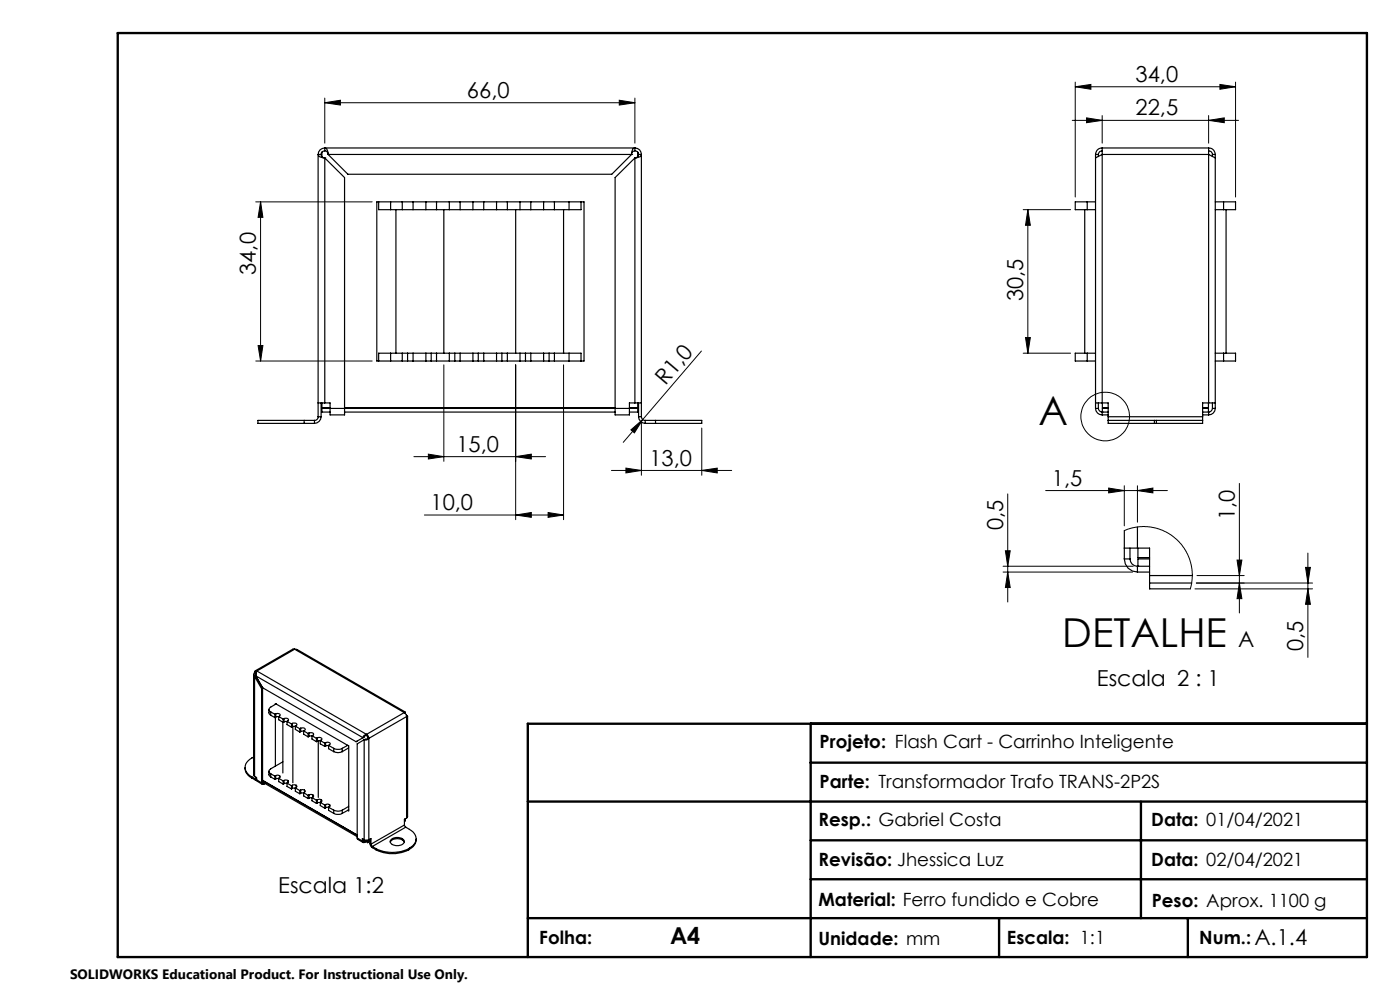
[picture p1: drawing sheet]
<svg xmlns="http://www.w3.org/2000/svg" width="297mm" height="210mm" viewBox="0 0 297 210" stroke-linecap="round" stroke-linejoin="round" font-family="sans-serif">
<g fill="none" stroke="#000" stroke-width=".21">
<path d="M228.1 18.4l3.3-.5v1zM228.1 17.4v24.4M228.1 18.4h34M258.8 17.9l3.3 .5-3.3 .5zM262.1 17.4v24.4M68.9 21.8l3.3-.5v1zM68.9 20.8v9.6M68.9 21.8h65.8M131.4 21.3l3.3 .5-3.3 .5zM134.7 20.8v9.6M227.5 25.5h35.2M230.5 25l3.3 .5-3.3 .5z"/>
<path d="M233.8 24.5v5.9M256.4 25.5l3.3-.5v1zM256.4 24.5v5.9M54.3 42.8h24.7M55.3 42.8l.5 3.3h-1zM55.3 42.8v33.8M217.1 44.5h10M218.1 44.5l.5 3.3h-1zM218.1 44.5v30.4M54.3 76.6h24.7M54.8 73.3h1l-.5 3.3zM94.2 77.4v20.5"/>
<path d="M109.4 77.4v32.8M119.6 77.4v32.8M148.8 74.5l-12.5 14.5M217.1 74.9h10M217.6 71.6h1l-.5 3.3zM87.8 96.9h27.9M90.9 96.3l3.3 .6-3.3 .5zM109.4 96.9l3.3-.6v1.1zM129.7 99.8h25.5M132.8 99.3l3.3 .5-3.3 .5zM133.8 91.2l2.5-2.2-1.7 2.8zM136.1 89.4v11.4"/>
<path d="M136.3 89l-4.1 4.8M148.9 99.8l3.3-.5v1zM148.9 90.8v10M90 109.2h29.6M109.4 109.2l3.3-.5v1zM116.3 108.7l3.3 .5-3.3 .5zM213.3 116.8h1l-.5 3.3zM213.8 104.8v22.9M221.8 104.1h25.8M235.2 103.5l3.3 .6-3.3 .5zM238.5 112.6l1.2-.5 1.5-.3h2.9l2.7 .8 1.6 .8 1.2 1 1.1 1.2 .8 1.1 1.1 2.6 .3 1.4v1.7l-.4 2.5M238.5 103v8.5"/>
<path d="M241.3 104.1l3.3-.6v1.1zM241.3 103v7.8M262.4 118.8h1.1l-.6 3.3zM262.9 102.5v27.5M277.5 117.3v22.1M212.8 121.3h27.5M212.8 120.1h27.6M213.8 121.3l.5 3.3h-1zM253.5 124.9h24.9M253.8 123.7h24.6M253.9 122.1h10M262.9 123.7l.6 3.3h-1.1z"/>
<path d="M277 120.4h1l-.5 3.3zM277.5 124.9l.5 3.3h-1z"/>
<circle cx="234.5" cy="88.4" r="5.2"/>
</g>
<path d="M25 7h265v196h-265zM172 153.5v49.5M290 153.5h-178v49.5M112 170h178M172 178.3h118M172 161.8h118M242 170v24.8M112 194.8h178M172 186.5h118M211.9 194.8v8.2M252 194.8v8.2" fill="none" stroke="#000" stroke-width=".5"/>
<g fill="#000">
<path d="M133.8 91.2l2.5-2.2-1.7 2.8z"/>
<path d="M68.9 21.8l3.3-.5v1zM131.4 21.3l3.3 .5-3.3 .5zM132.8 99.3l3.3 .5-3.3 .5zM148.9 99.8l3.3-.5v1zM90.9 96.3l3.3 .6-3.3 .5zM109.4 96.9l3.3-.6v1.1zM109.4 109.2l3.3-.5v1zM116.3 108.7l3.3 .5-3.3 .5zM230.5 25l3.3 .5-3.3 .5zM256.4 25.5l3.3-.5v1zM228.1 18.4l3.3-.5v1zM258.8 17.9l3.3 .5-3.3 .5z"/>
<path d="M55.3 42.8l.5 3.3h-1zM54.8 73.3h1l-.5 3.3zM218.1 44.5l.5 3.3h-1zM217.6 71.6h1l-.5 3.3z"/>
<path d="M241.3 104.1l3.3-.6v1.1zM235.2 103.5l3.3 .6-3.3 .5z"/>
<path d="M262.9 123.7l.6 3.3h-1.1zM262.4 118.8h1.1l-.6 3.3zM213.8 121.3l.5 3.3h-1zM213.3 116.8h1l-.5 3.3z"/>
<path d="M277.5 124.9l.5 3.3h-1zM277 120.4h1l-.5 3.3z"/>
</g>
<g fill="none" stroke="#000" stroke-width=".25">
<path d="M67.5 32.8l.3 .5 1.1 .2M67.5 32.8h.6M67.5 32.8v55.6M68.1 32.8l.2 .5 .6 .2M68.3 32.3v.9M68.9 33.5h.1M68.9 32l.5 .2 .2 .6M68.9 31.4l.5 .3 .2 1.1M68.9 33.5l4.2 4.2v50.3h-3.1v-1.4M68.9 31.4a1.39 1.39 0 0 0-1.4 1.4M68.9 32a.73 .73 0 0 0-.8 .8M68.9 31.4v.6"/>
<path d="M68.9 33.5v52M68.9 31.4h65.8M69.6 32.8h.1M69.6 32.8h64.4M69.6 32.8l4.2 4.2h56l4.2-4.2M134 32.8h.1M134.7 33.5h.1M134.7 31.4l-.5 .3-.2 1.1M134.7 32l-.5 .2-.2 .6M134.7 33.5l-4.2 4.2v50.3h3v-1.4M134.7 32a.73 .73 0 0 1 .8 .8M134.7 31.4a1.33 1.33 0 0 1 1.4 1.4"/>
<path d="M134.7 31.4v.6M134.7 33.5v52M135.3 32.3v.9M135.5 32.8l-.2 .5-.6 .2M135.5 32.8h.6M136.1 32.8l-.4 .5-1 .2M136.1 32.8v55.6M232.4 32.8h.6M232.4 32.8v.6M233 32.8v.4M233.8 32.8l-1.4 .7v53.1M233.8 31.4v1.4"/>
<path d="M233.8 31.4h-.3a1.37 1.37 0 0 0-1.1 1.4M233.8 32l-.5 .2-.3 .6M233.8 32.8h22.6M233.8 31.4h22.6M233.8 32.8l.1 53.7h1.2M256.4 32.8l1.4 .7v53.1M256.4 31.4v1.4M256.4 31.4h.4a1.37 1.37 0 0 1 1 1.4M256.4 32l.5 .2 .3 .6M256.4 32.8v53.7h-1.3M257.2 32.8h.6M257.2 32.8v.4"/>
<path d="M257.8 32.8v.6M80.3 42.8h2.6M80.3 42.8v1.7h2.6M80.3 42.8h-.4v33.8h.4M82.9 42.8h2.4M82.9 44.5h2.4M82.9 42.8v1.7M84 44.5v30.4M85.3 42.8h2.3M85.3 44.5h2.3M85.3 42.8v1.7M87.6 42.8h2.7"/>
<path d="M87.6 44.5h2.7M87.6 42.8v1.7M90.3 42.8h2.3M90.3 44.5h2.3M90.3 42.8v1.7M92.6 42.8h2.7M92.6 44.5h2.7M92.6 42.8v1.7M94.2 44.5v30.4M95.3 42.8h2.3M95.3 44.5h2.3M95.3 42.8v1.7"/>
<path d="M97.6 42.8h2.7M97.6 44.5h2.7M97.6 42.8v1.7M100.3 42.8h2.3M100.3 44.5h2.3M100.3 42.8v1.7M102.6 42.8h2.7M102.6 44.5h2.7M102.6 42.8v1.7M105.3 42.8h2.3M105.3 44.5h2.3M105.3 42.8v1.7"/>
<path d="M107.6 42.8h2.7M107.6 44.5h2.7M107.6 42.8v1.7M109.4 44.5v30.4M110.3 42.8h2.3M110.3 44.5h2.3M110.3 42.8v1.7M112.6 42.8h2.7M112.6 44.5h2.7M112.6 42.8v1.7M115.3 42.8h2.3M115.3 44.5h2.3"/>
<path d="M115.3 42.8v1.7M117.6 42.8v1.7M117.6 42.8h3.1M117.6 44.5h3.1M119.6 44.5v30.4M120.7 42.8h2.6M120.7 42.8v1.7M123.3 42.8v1.7h-2.6M123.3 42.8h.6v33.8h-.6M230.1 44.5v30.4M230.6 42.8h-2.5v1.7h2.5M230.6 42.8h1.8"/>
<path d="M230.6 44.5h1.8M230.6 42.8v1.7M257.8 42.8h1.8M257.8 44.5h1.8M259.6 42.8h2.5v1.7h-2.5M259.6 42.8v1.7M260.1 44.5v30.4M80.3 76.6h2.6M82.9 74.9h-2.6v1.7M82.9 76.6h2.4M82.9 74.9h2.4M82.9 74.9v1.7"/>
<path d="M85.3 76.6h1.2M85.3 74.9h1.2M85.3 74.9v1.7M86.5 76.6h1.1M86.5 74.9h1.1M86.5 74.9v1.7M87.6 76.6h2.7M87.6 74.9h2.7M87.6 74.9v1.7M90.3 76.6h1.2M90.3 74.9h1.2M90.3 74.9v1.7"/>
<path d="M91.5 76.6h1.1M91.5 74.9h1.1M91.5 74.9v1.7M92.6 76.6h2.7M92.6 74.9h2.7M92.6 74.9v1.7M95.3 76.6h1.2M95.3 74.9h1.2M95.3 74.9v1.7M96.5 76.6h1.1M96.5 74.9h1.1M96.5 74.9v1.7"/>
<path d="M97.6 76.6h2.7M97.6 74.9h2.7M97.6 74.9v1.7M100.3 76.6h1.2M100.3 74.9h1.2M100.3 74.9v1.7M101.5 76.6h1.1M101.5 74.9h1.1M101.5 74.9v1.7M102.6 74.9v1.7M102.6 76.6h2.7M102.6 74.9h2.7"/>
<path d="M105.3 76.6h1.2M105.3 74.9h1.2M105.3 74.9v1.7M106.5 76.6h1.1M106.5 74.9h1.1M106.5 74.9v1.7M107.6 76.6h2.7M107.6 74.9h2.7M107.6 74.9v1.7M110.3 76.6h1.2M110.3 74.9h1.2M110.3 74.9v1.7"/>
<path d="M111.5 76.6h1.1M111.5 74.9h1.1M111.5 74.9v1.7M112.6 76.6h2.7M112.6 74.9h2.7M112.6 74.9v1.7M115.3 76.6h1.2M115.3 74.9h1.2M115.3 74.9v1.7M116.5 76.6h1.1M116.5 74.9h1.1M116.5 74.9v1.7"/>
<path d="M117.6 74.9v1.7M117.6 76.6h3.1M117.6 74.9h3.1M120.7 76.6h2.6M120.7 74.9h2.6v1.7M120.7 74.9v1.7M230.6 74.9h-2.5v1.7h2.5M230.6 76.6h1.8M230.6 74.9h1.8M230.6 74.9v1.7M257.8 76.6h1.8M257.8 74.9h1.8"/>
<path d="M259.6 74.9h2.5v1.7h-2.5M259.6 74.9v1.7M64.5 89.2h-9.8v.6h9.8M64.5 89.8h2.2M64.5 89.2v.6M64.5 89.2h2.2M66.7 89.2v.6M67.5 85.5h1.4M67.5 88.4a.73 .73 0 0 1-.8 .8M67.5 88.4h.6M68.1 88.4a1.45 1.45 0 0 1-1.4 1.4M68.1 85.5v2.9"/>
<path d="M68.3 85.5v1h1.7M68.9 85.5h1.1v1.1M70 86.6h-1.7v.8h1.7M70 86.6h63.5M73.1 86.5h57.4M73.1 87.4h57.4M133.6 86.6h1.7v.8h-1.8M134.7 85.5h1.4M134.7 85.5h-1.2v1.1M135.3 85.5v1h-1.8M135.5 88.4a1.45 1.45 0 0 0 1.4 1.4M135.5 88.4h.6"/>
<path d="M135.5 85.5v2.9M136.1 88.4a.78 .78 0 0 0 .8 .8M136.9 89.8h2.2M136.9 89.2h2.2M136.9 89.2v.6M139.1 89.2h9.8v.6h-9.8M139.1 89.2v.6M232.4 85.5h2.7v2.9M232.4 86.6a1.39 1.39 0 0 0 1.4 1.4M232.4 86.6h.6M233 86.6a.85 .85 0 0 0 .8 .8M233 85.5v1.1"/>
<path d="M233.8 88h1.3M233.8 87.4h1.3M233.9 87.4h.1M235.1 89.2h9.8M235.1 89.2v.6h9.8M235.1 88.4v.8M235.1 86.6h-1.2l-.1 1.4M235.1 88.4h20M244.9 89.8h.4M244.9 89.2h.4M244.9 89.2v.6M245.3 89.2h9.8"/>
<path d="M245.3 89.2v.6M255.1 89.2v.6h-9.8M255.1 88.4v.8M255.1 86.6h1.3v1.4M255.1 88h1.3M255.1 87.4h1.3M256.4 87.4h.1M257.2 86.6a.85 .85 0 0 1-.8 .8M257.2 86.6h.6M257.2 85.5v1.1M257.8 85.5h-2.7v2.9M257.8 86.6a1.39 1.39 0 0 1-1.4 1.4"/>
<path d="M238.5 116.3h2.8M238.5 118.6a2.77 2.77 0 0 0 2.8 2.7M238.5 112.6v6M238.5 118.6h1.2M239.7 118.6a1.57 1.57 0 0 0 1.6 1.5M239.7 116.3v2.3M241.3 116.3h2.6v5.8M241.3 111.8v4.5M241.4 116.3v2h2.5M243.9 118.6h-2.5v1.5M62.5 137.7l.5 .1 22.9 13.2M62.5 137.7h-.3l-8 4.6"/>
<path d="M62.5 137.7l23.3 13.5M62.5 137.7l-8 4.6M241.3 120.1v1.2M241.3 121.3h2.6M241.3 120.1h2.6M241.4 120.1h.1M243.9 123.7h8.9M243.9 123.7v1.2h8.6M243.9 122.1v1.6M243.9 122.1h9M53.8 143.1v21.3l.2 .3M54 142.6l-.2 .5 .2 .4"/>
<path d="M54 143.5v21.2M54 143.5l1.5 2.6M54 142.6l.2 .2M54.2 142.8v.6M54.2 143.4l-.2 .1M54.2 143.4l1.5 2.5M54.3 143.4l22.7 13.1M54.3 143.4l1.4 2.5 19.8 11.4M54.3 142.6v.3M54.3 143.4v.1M54.3 142.7l-.1 .1M54.4 142.5l-.2 .3"/>
<path d="M54.5 142.3l-.2 1.1M54.5 142.3h-.3l-.2 .3M54.5 142.3l23.3 13.5M55.5 146.1v19.9M55.7 145.9l-.2 .2M55.7 145.9v20M57 150.5l.1 .8 .3 .4M57.4 151l.9 .5M57.4 151v.7M57.4 151.7l.9 .5M58.3 151.5v.7M58.4 152.1v10.4"/>
<path d="M58.5 151.4h.8l.1 .4-.3 .2M58.5 151.4l-.2 .1M58.5 151.4v.7M58.5 152.1l-.2 .1M58.6 149.3l-1.2 .7a.53 .53 0 0 0-.4 .5 .53 .53 0 0 0 .4 .5M58.6 149.3l15.2 8.8M58.6 149.3h-.2v.1M59.1 152l-.6 .1M59.1 152l1 .5M59.1 152v.7l1 .5M60 153.2v10.8M60.1 152.5v.7"/>
<path d="M60.3 152.5h.8l.1 .3-.3 .2M60.3 152.5h-.2M60.3 152.5v.6M60.3 153.1l-.2 .1M60.9 153.1h-.6M60.9 153l.9 .6M60.9 153v.7l.9 .6M61.8 153.6v.7M62 153.4h.8l.2 .3-.3 .3M62 153.4l-.2 .2M62 153.4v.8M62 154.2l-.2 .1"/>
<path d="M62.1 154.1v11.9M62.7 154.1l-.7 .1M62.7 154l.9 .6M62.7 154v.7l.9 .6M63.6 154.6v.7M63.8 154.5h.8l.2 .2-.4 .3M63.8 154.5l-.2 .1M63.8 154.5v.7M63.8 155.2l-.2 .1M64.4 155.1l-.6 .1M64.4 155l1 .6M64.4 155v.7l1 .6"/>
<path d="M65.4 155.6v.7M65.5 155.5l.7-.1 .3 .2v.3l-.3 .2M65.5 155.5l-.1 .1M65.5 155.5v.7M65.5 156.2l-.1 .1M66.2 156.1l-.7 .1M66.2 156.1l.9 .5M66.2 156.1v.7l.9 .5M67.1 156.6v.7M67.3 156.5l.4-.1 .6 .2v.3l-.4 .2M67.3 156.5l-.2 .1M67.3 156.5v.7"/>
<path d="M67.3 157.2l-.2 .1M67.5 157.2v11.9M67.9 157.2h-.6M67.9 157.1l1 .5M67.9 157.1v.7l1 .5M68.9 157.6v.7M69.1 157.5l.4-.1 .5 .2v.3l-.3 .2M69.1 157.5l-.2 .1M69.1 157.5v.7M69.1 158.2l-.2 .1M69.7 158.2h-.6M69.7 158.1l1.1 .6"/>
<path d="M69.7 158.1v.7l1.1 .6M70.8 158.7a2.02 2.02 0 0 0 1.8 0M70.8 159.4a2.02 2.02 0 0 0 1.8 0M70.8 158.7v.7M72.6 158.7v.7M73.8 158.1l.2 .1v13.8l-.2-.1M73.8 158.1l-1.2 .6M74 158.6l-1.4 .8M75.7 157.2l-.2 .1M77 156.5l-1.5 .8M77.2 156.3l-.2 .2M77.2 156.3l-.2 .1"/>
<path d="M77.3 156.9v21.2M77.3 156.9l-1.5 .9v20M77.8 155.8l-.5 .2-.3 .5M77.8 156l.2 .5M77.8 155.8l.3 .3 .1 .5M77.8 156l-.6 .3M77.8 155.8v.2M78 156.3v.3M78 156.5l-.3 .3-.4 .1M78 156.5l.2 .1M78.2 156.6l-.4 .3h-.5M78.2 156.6v21.5"/>
<path d="M85.8 151.2l.3 .3 .2 .5M85.8 151.2l.1-.2 .1 .3M85.8 151.2l-8 4.6M86.3 151.7l.2 .2-.2 .1M86.3 152l-8.1 4.6M86.3 152v21.5M86.3 151.7l-.1 .1M86.5 151.9v21.3l-.2 .3M52 162.8v.2a2.38 2.38 0 0 0 1.4 2M53.4 164.8l.8 .4M53.4 165l.8 .5M53.4 164.8v.2"/>
<path d="M53.8 160.6a2.27 2.27 0 0 0-1.4 3.3l1 .9M54 164.7l.4 .3v.4M54.2 165.2h.2M54.2 165.5l.2 .1M54.2 165.2v.3M54.3 164.9l.1 .2-.2 .1M54.4 165.4l.2 .3 1 .7M54.4 165.4l1.1 .6M55.5 166l.1 .4 .4-.1M55.7 165.9l.3 .2M55.7 165.5l20.1 11.7M55.7 165.9l-.2 .1"/>
<path d="M55.7 165.9l20.1 11.6M56 166.1v.2M56 166.1h.1M56.2 166.2l-.2 .1M57 163.6l.1 .9 .3 .3M57.4 164.1l.9 .5M57.4 164.1v.7M57.4 164.8l.9 .5M58.3 164.6v.7M58.5 164.5h.8M58.5 164.5l-.2 .1M58.5 164.5v.7"/>
<path d="M58.5 165.2l-.2 .1M59.1 165.2h-.6M59.1 165.1l1 .6M59.1 165.1v.7l1 .5M59.3 164.5l.1 .3-.1 .2M59.3 165l-.2 .1M59.3 164.5v.5M60 161.6l-2.6 1.5a.55 .55 0 0 0-.4 .5 .55 .55 0 0 0 .4 .5M60.1 165.7v.6M60.3 165.6h.8M60.3 165.6v.6M60.3 165.6l-.2 .1"/>
<path d="M60.3 166.2l-.2 .1M60.9 166.2h-.6M60.9 166.1v.7l.9 .5M60.9 166.1l.9 .6M61.1 165.6l.1 .2-.1 .2M61.1 166l-.2 .1M61.1 165.6v.4M61.8 166.7v.6M62 166.6h.8M62 166.6v.6M62 166.6l-.2 .1M62 167.2l-.2 .1"/>
<path d="M62.7 167.2h-.7M62.7 167.1v.7l.9 .6M62.7 167.1l.9 .6M62.8 166.6l.2 .2-.2 .2M62.8 167l-.1 .1M62.8 166.6v.4M63.6 167.7v.7M63.8 167.6h.8M63.8 167.6v.7M63.8 167.6l-.2 .1M63.8 168.3l-.2 .1M64.4 168.2l-.6 .1"/>
<path d="M64.4 168.2v.6l1 .6M64.4 168.2l1 .5M64.6 167.6l.2 .2-.2 .3M64.6 168.1l-.2 .1M64.6 167.6v.5M65.4 168.7v.7M65.5 168.6h.9M65.5 168.6v.7M65.5 168.6l-.1 .1M65.5 169.3l-.1 .1M66.2 169.2l-.7 .1M66.2 169.2v.7l.9 .5"/>
<path d="M66.2 169.2l.9 .5M66.4 168.6l.1 .2-.1 .3M66.4 169.1l-.2 .1M66.4 168.6v.5M67.1 169.7v.7M67.3 169.6h.8M67.3 169.6v.7M67.3 169.6l-.2 .1M67.3 170.3l-.2 .1M67.9 170.2l-.6 .1M67.9 170.2v.7l1 .5M67.9 170.2l1 .6"/>
<path d="M68.1 169.6l.2 .3-.2 .2M68.1 169.6v.5M68.1 170.1l-.2 .1M68.9 170.8v.6M69.1 170.7h.8M69.1 170.7v.6M69.1 170.7l-.2 .1M69.1 171.3l-.2 .1M69.7 171.3h-.6M69.7 171.2v.7l1.1 .6M69.7 171.2l1.1 .7M69.9 170.7l.2 .2-.2 .2"/>
<path d="M69.9 171.1l-.2 .1M69.9 170.7v.4M70.8 171.9a2.02 2.02 0 0 0 1.8 0M70.8 172.5a2.02 2.02 0 0 0 1.8 0M70.8 171.9v.6M72.6 171.9v.6M73.8 171.9l-1.2 .6M74 171.1l-1.4 .8M74 171.8l-.2 .1M75.8 177.8v.2l1.2 .7M75.8 177.8l1.1 .6M76.9 178.4l.1 .3h.4"/>
<path d="M77.1 178.3l.1 .1h.2M77.1 178.3l-.2 .1M77.1 178v.3M77.1 178.2l.9 .5M77.1 178.3l.3 .1M77.3 178.1h.9M77.3 178.1l-.4-.2v.5M77.4 178.4v.3M77.4 178.4h.1M77.6 178.5l-.2 .2M77.7 178.3l.3 .1M77.8 178.3l.2 .1"/>
<path d="M78 178.3v.4M78.2 178.1l.5-.2v1.2M78.5 179l.1 .4 .4 .4M78.5 178.1l-.5 .3M78.5 179l.2 .1M78.5 178v1M78.5 178.5l-.5 .2M78.7 179.1l.3 .5M79 179.6l.8 .4M79 179.6v.2M79 179.8l.8 .5M83 178a1.94 1.94 0 0 1 2.8 .4 1.31 1.31 0 0 1-1.8 1 1.09 1.09 0 0 1-1.2-1z"/>
<path d="M85.3 178.1l.5 .5M85.3 178.1a1.92 1.92 0 0 0-2.5 .5M85.3 177.9v.2M85.8 175l.3 .5M85.8 175l-7.1 4.1M85.9 173.8h.1M85.9 173.7v.5l-.1 .1M85.9 173.8l-.1 .1M86.1 175.5l.8 .4a2.1 2.1 0 0 1 1.4 2 2.1 2.1 0 0 1-1.4 2M86.1 175.5l-7.1 4.1M86.3 173.5l-.5 .3v1.2M86.9 179.9l-.2 .1"/>
<path d="M86.9 179.9v.3M88.3 177.9l-.4 1.3-1 1M79.8 180a7.8 7.8 0 0 0 6.9 0M79.8 180.3a7.8 7.8 0 0 0 6.9 0M79.8 180v.3M86.7 180v.3M86.9 180.2l-.2 .1"/>
</g>
<g font-size="8.5">
<text x="220.3" y="90.1">A</text>
<text x="225.4" y="137.3">DETALHE</text>
</g>
<text font-size="4.9" x="142.1" y="200.2">A4</text>
<g font-size="4.7">
<text x="240.9" y="17.4">34,0</text>
<text x="99.1" y="20.8">66,0</text>
<text x="240.9" y="24.5">22,5</text>
<text x="54.3" y="58.3" transform="rotate(-90 54.3 58.3)">34,0</text>
<text x="217.1" y="64" transform="rotate(-90 217.1 64)">30,5</text>
<text x="141.2" y="81.9" transform="rotate(-50 141.2 81.9)">R1,0</text>
<text x="96.8" y="95.8">15,0</text>
<text x="137.8" y="98.8">13,0</text>
<text x="223.1" y="103">1,5</text>
<text x="91.3" y="108.2">10,0</text>
<text x="212.8" y="112.5" transform="rotate(-90 212.8 112.5)">0,5</text>
<text x="261.9" y="110.3" transform="rotate(-90 261.9 110.3)">1,0</text>
<text x="262.7" y="137.3">A</text>
<text x="276.5" y="138.1" transform="rotate(-90 276.5 138.1)">0,5</text>
<text x="232.7" y="145.5">Escala 2 : 1</text>
<text x="59" y="189.4">Escala 1:2</text>
<text x="266.1" y="200.3">A.1.4</text>
</g>
<g font-size="3.9">
<text x="173.9" y="158.6">Projeto: Flash Cart - Carrinho Inteligente</text>
<text x="173.9" y="167.2">Parte: Transformador Trafo TRANS-2P2S</text>
<text x="173.6" y="175.1">Resp.: Gabriel Costa</text>
<text x="244.2" y="175.3">Data: 01/04/2021</text>
<text x="173.6" y="183.7">Revisão: Jhessica Luz</text>
<text x="244.2" y="183.7">Data: 02/04/2021</text>
<text x="173.6" y="192.2">Material: Ferro fundido e Cobre</text>
<text x="244.3" y="192.3">Peso: Aprox. 1100 g</text>
<text x="114.4" y="200.2">Folha:</text>
<text x="173.6" y="200.4">Unidade: mm</text>
<text x="213.6" y="200.2">Escala: 1:1</text>
<text x="254.4" y="200.2">Num.:</text>
</g>
<text font-size="2.9" x="14.9" y="207.6">SOLIDWORKS Educational Product. For Instructional Use Only.</text>
</svg>
